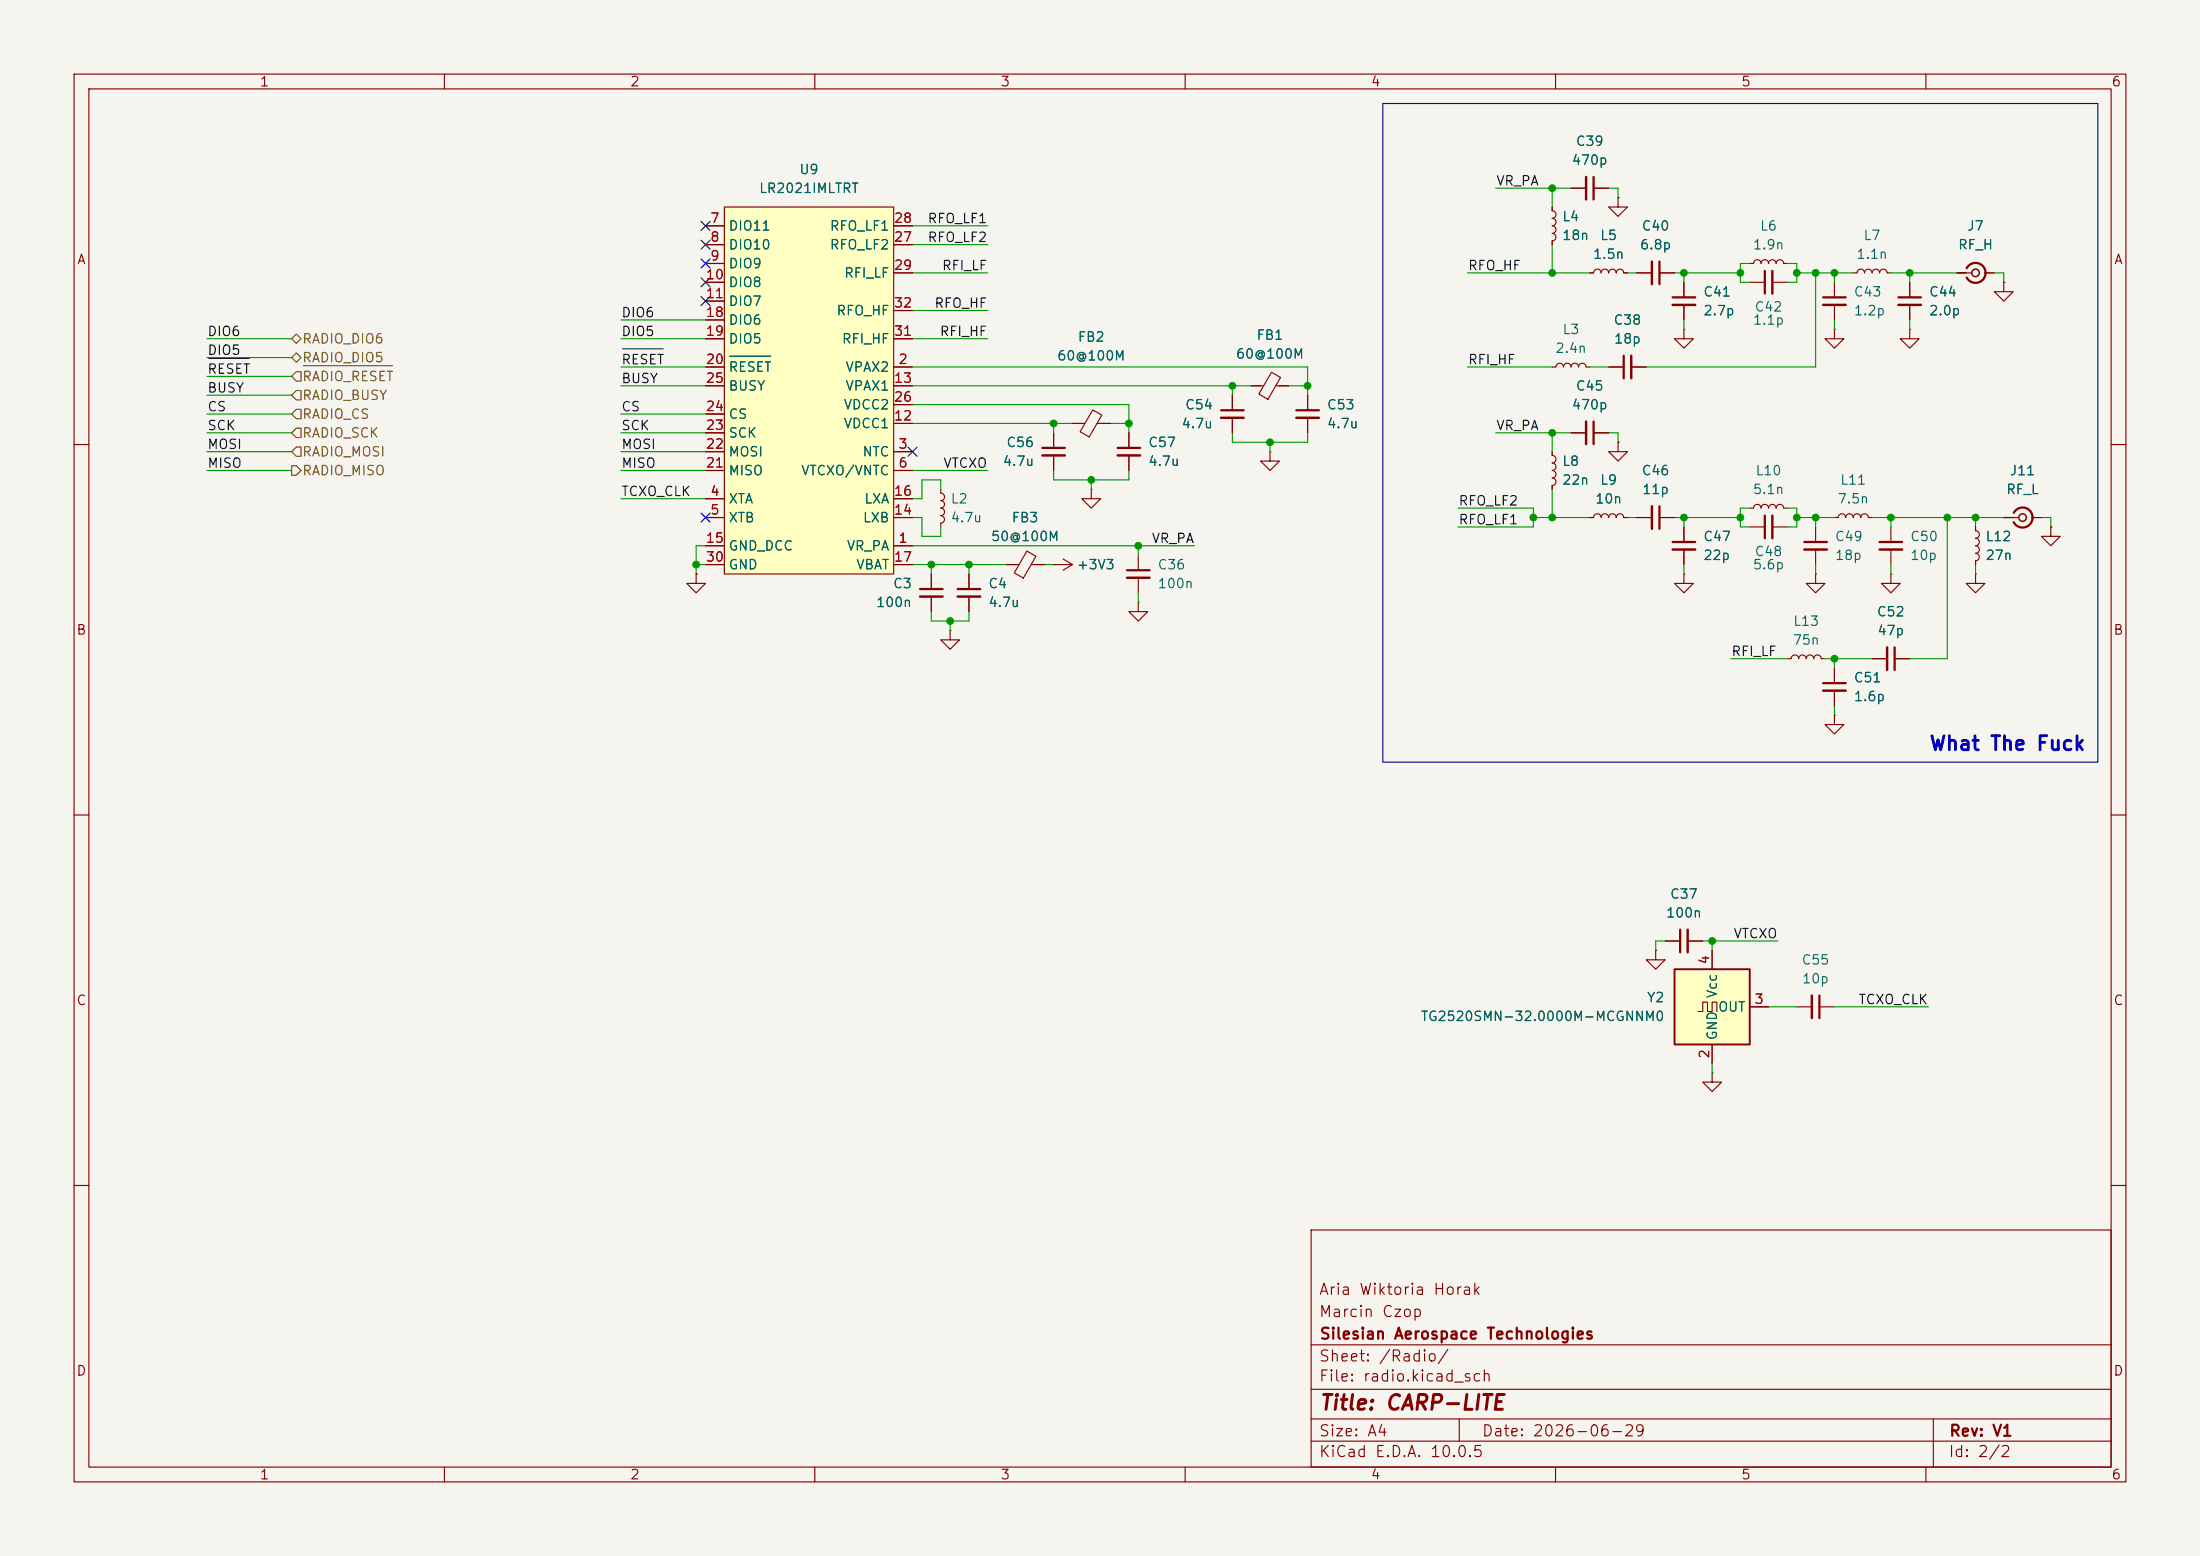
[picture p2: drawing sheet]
<svg xmlns="http://www.w3.org/2000/svg" width="297mm" height="210mm" viewBox="0 0 297 210" stroke-linecap="round" stroke-linejoin="round" font-family="sans-serif">
<path d="M0 0h297v210h-297z" fill="#f5f4ef" stroke="#f5f4ef" stroke-width=".14"/>
<g fill="none" stroke="#840000" stroke-width=".15">
<path d="M10 10h277v190h-277zM12 12h273v186h-273zM60 10v2M110 10v2M160 10v2M210 10v2M260 10v2M214.6 36.8h.5a.51 .51 0 0 1 .5-.5 .51 .51 0 0 1 .6 .5 .51 .51 0 0 1 .5-.5 .51 .51 0 0 1 .5 .5 .51 .51 0 0 1 .5-.5 .51 .51 0 0 1 .5 .5 .51 .51 0 0 1 .5-.5 .51 .51 0 0 1 .5 .5h.5M218.4 26.7v1.2h1.3l-1.3 1.3-1.2-1.3h1.2M218.4 26.7h.1M221 36.8h2M224 36.8h2.1"/>
<path d="M227.3 38.1v2M236.2 38.1h2.1M239.3 38.1h2M227.3 44.5v1.2h1.3l-1.3 1.3-1.2-1.3h1.2M227.3 44.5h.1M227.3 41.1v2.1M10 60h2M285 60h2M10 110h2M285 110h2M223.5 128.3v1.2h1.3l-1.3 1.3-1.3-1.3h1.3M223.5 128.3h.1"/>
<path d="M224.8 127h2M227.8 127h2.1M10 160h2M177 166h108v32h-108zM285 160h2M60 198v2M110 198v2M160 198v2M177 194.5h108M177 191.5h108M177 187.5h108M177 181.5h108"/>
<path d="M197 191.5v3M210 198v2M260 198v2M261 191.5v6.5"/>
</g>
<path d="M224 35.3v3.1M238.3 36.6v3M225.8 40.1h3.1M226.8 125.5v3" fill="none" stroke="#840000" stroke-width=".3"/>
<path d="M223 35.3v3.1M239.3 36.6v3M225.8 41.1h3.1M227.8 125.5v3" fill="none" stroke="#840000" stroke-width=".33"/>
<path d="M226.1 130.8h10.1v10.2h-10.1z" fill="#ffffc2"/>
<path d="M226.1 130.8h10.1v10.2h-10.1z" fill="none" stroke="#840000" stroke-width=".25"/>
<g fill="none" stroke="#840000" stroke-width=".15">
<path d="M209.5 27.9v.5a.51 .51 0 0 1 .6 .6 .51 .51 0 0 1-.6 .5 .5 .5 0 0 1 .6 .5 .5 .5 0 0 1-.6 .5 .51 .51 0 0 1 .6 .5 .51 .51 0 0 1-.6 .5 .5 .5 0 0 1 .6 .5 .5 .5 0 0 1-.6 .5v.5M212.1 25.4h2M215.1 25.4h2.1M236.2 35.6h.5a.51 .51 0 0 1 .5-.5 .51 .51 0 0 1 .5 .5 .51 .51 0 0 1 .6-.5 .51 .51 0 0 1 .5 .5 .51 .51 0 0 1 .5-.5 .51 .51 0 0 1 .5 .5 .51 .51 0 0 1 .5-.5 .51 .51 0 0 1 .5 .5h.5M247.6 38.1v2M250.2 36.8h.5a.51 .51 0 0 1 .5-.5 .51 .51 0 0 1 .5 .5 .51 .51 0 0 1 .5-.5 .51 .51 0 0 1 .5 .5 .51 .51 0 0 1 .5-.5 .51 .51 0 0 1 .5 .5 .51 .51 0 0 1 .6-.5 .51 .51 0 0 1 .5 .5h.5M257.8 38.1v2M264.2 36.8h2M268 36.8h1.2M270.5 38.1v1.3h1.3l-1.3 1.2-1.3-1.2h1.3M270.5 38.1h.1M142.2 58.4v2.1"/>
<path d="M144.8 57.2h1.6M147.5 55.3l1.2 .7-1.7 3-1.2-.7zM148.1 57.2h1.8M152.4 58.4v2.1M166.4 53.3v2.1M166.4 56.4v2M168.9 52.1h1.7M171.7 50.2l1.2 .8-1.7 2.9-1.2-.7zM172.2 52.1h1.8M176.5 53.3v2.1M176.5 56.4v2M209.5 49.5h.6a.51 .51 0 0 1 .5-.5 .51 .51 0 0 1 .5 .5 .51 .51 0 0 1 .5-.5 .51 .51 0 0 1 .5 .5 .51 .51 0 0 1 .5-.5 .51 .51 0 0 1 .5 .5 .51 .51 0 0 1 .5-.5 .51 .51 0 0 1 .5 .5h.5"/>
<path d="M212.1 58.4h2M215.1 58.4h2.1M217.2 49.5h2M218.4 59.7v1.3h1.3l-1.3 1.2-1.2-1.2h1.2M218.4 59.7h.1M220.2 49.5h2M247.6 44.5v1.2h1.3l-1.3 1.3-1.2-1.3h1.2M247.6 44.5h.1M247.6 41.1v2.1M257.8 44.5v1.2h1.3l-1.3 1.3-1.3-1.3h1.3M257.8 44.5h.1M257.8 41.1v2.1"/>
<path d="M94 77.5v1.2h1.2l-1.2 1.3-1.3-1.3h1.3M94 77.5h.1M125.7 77.5v2M127 66v.5a.51 .51 0 0 1 .5 .6 .51 .51 0 0 1-.5 .5 .5 .5 0 0 1 .5 .5 .5 .5 0 0 1-.5 .5 .51 .51 0 0 1 .5 .5 .51 .51 0 0 1-.5 .5 .5 .5 0 0 1 .5 .5 .5 .5 0 0 1-.5 .5v.5M130.8 77.5v2M135.9 76.2h1.6M138.6 74.4l1.3 .7-1.7 2.9-1.3-.7zM139.2 76.2h1.8M142.2 76.2h.1M142.2 61.5v2M142.2 76.2h2.6M143.5 75.4l1.3 .8"/>
<path d="M144.8 76.2l-1.3 .8M147.3 66v1.3h1.3l-1.3 1.3-1.3-1.3h1.3M147.3 66h.1M152.4 61.5v2M153.7 74.9v2.1M153.7 78v2M171.4 61v1.2h1.3l-1.3 1.3-1.2-1.3h1.2M171.4 61h.1M209.5 61v.5a.51 .51 0 0 1 .6 .5 .51 .51 0 0 1-.6 .5M209.5 62.5a.51 .51 0 0 1 .6 .5 .51 .51 0 0 1-.6 .5 .51 .51 0 0 1 .6 .5 .51 .51 0 0 1-.6 .5 .5 .5 0 0 1 .6 .5 .5 .5 0 0 1-.6 .5M209.5 65.5v.5M214.6 69.9h.5a.51 .51 0 0 1 .5-.6 .51 .51 0 0 1 .6 .6 .51 .51 0 0 1 .5-.6 .51 .51 0 0 1 .5 .6 .51 .51 0 0 1 .5-.6 .51 .51 0 0 1 .5 .6 .51 .51 0 0 1 .5-.6 .51 .51 0 0 1 .5 .6h.5"/>
<path d="M221 69.9h2M224 69.9h2.1M227.3 77.5v1.2h1.3l-1.3 1.3-1.2-1.3h1.2M227.3 77.5h.1M227.3 71.1v2.1M227.3 74.2v2M236.2 68.6h.5a.51 .51 0 0 1 .5-.5 .51 .51 0 0 1 .5 .5 .51 .51 0 0 1 .6-.5 .51 .51 0 0 1 .5 .5 .51 .51 0 0 1 .5-.5 .51 .51 0 0 1 .5 .5 .51 .51 0 0 1 .5-.5 .51 .51 0 0 1 .5 .5h.5M245.1 77.5v1.2h1.3l-1.3 1.3-1.3-1.3h1.3M245.1 77.5h.1M245.1 71.1v2.1M245.1 74.2v2M247.6 69.9h.6a.51 .51 0 0 1 .5-.6 .51 .51 0 0 1 .5 .6 .51 .51 0 0 1 .5-.6 .51 .51 0 0 1 .5 .6 .51 .51 0 0 1 .5-.6 .51 .51 0 0 1 .5 .6 .51 .51 0 0 1 .5-.6 .51 .51 0 0 1 .5 .6h.5"/>
<path d="M255.3 77.5v1.2h1.2l-1.2 1.3-1.3-1.3h1.3M255.3 77.5h.1M255.3 71.1v2.1M255.3 74.2v2M266.7 77.5v1.2h1.3l-1.3 1.3-1.3-1.3h1.3M266.7 77.5h.1M266.7 71.1v.5a.51 .51 0 0 1 .5 .5 .51 .51 0 0 1-.5 .6M266.7 72.6a.51 .51 0 0 1 .5 .5 .51 .51 0 0 1-.5 .6M266.7 73.7a.51 .51 0 0 1 .5 .5 .51 .51 0 0 1-.5 .5 .5 .5 0 0 1 .5 .5 .5 .5 0 0 1-.5 .5M266.7 75.7v.5M270.5 69.9h2M274.3 69.9h1.3"/>
<path d="M276.9 71.1v1.3h1.2l-1.2 1.3-1.3-1.3h1.3M276.9 71.1h.1M125.7 80.5v2.1M128.3 85.1v1.3h1.2l-1.2 1.2-1.3-1.2h1.3M128.3 85.1h.1M130.8 80.5v2.1M247.6 96.5v1.3h1.3l-1.3 1.3-1.2-1.3h1.2M247.6 96.5h.1M247.6 90.2v2M247.6 93.2v2.1M252.7 88.9h2.1M255.8 88.9h2"/>
<path d="M229.2 136.5h.7v-1.2h.6v1.2h.6v-1.2h.7v1.2M231.1 128.3v2.5M236.2 135.9h2.6M242.6 135.9h2M245.6 135.9h2M231.1 144.8v1.3h1.3l-1.3 1.2-1.2-1.2h1.2M231.1 144.8h.1M231.1 141v2.5"/>
</g>
<g fill="none" stroke="#840000" stroke-width=".3">
<path d="M215.1 23.9v3M265.5 36.2a1.35 1.35 0 0 1 2.1-.4 1.35 1.35 0 0 1 0 2.1 1.35 1.35 0 0 1-2.1-.4M164.8 55.4h3.1M175 55.4h3.1M215.1 56.9v3M219.2 48v3.1M246.1 40.1h3.1M256.3 40.1h3M124.2 79.5h3.1M129.3 79.5h3M140.7 60.5h3.1M150.9 60.5h3"/>
<path d="M152.1 77h3.1M224 68.3v3.1M225.8 73.2h3.1M243.6 73.2h3M253.7 73.2h3.1M271.9 69.2a1.35 1.35 0 0 1 2-.4 1.35 1.35 0 0 1 0 2.1 1.35 1.35 0 0 1-2-.4M246.1 92.2h3.1M255.8 87.4v3M245.6 134.4v3"/>
</g>
<g fill="none" stroke="#840000" stroke-width=".33">
<path d="M214.1 23.9v3M164.8 56.4h3.1M175 56.4h3.1M214.1 56.9v3M220.2 48v3.1M246.1 41.1h3.1M256.3 41.1h3M140.7 61.5h3.1M150.9 61.5h3M152.1 78h3.1M223 68.3v3.1M225.8 74.2h3.1"/>
<path d="M243.6 74.2h3M253.7 74.2h3.1M124.2 80.5h3.1M129.3 80.5h3M246.1 93.2h3.1M254.8 87.4v3M244.6 134.4v3"/>
</g>
<g fill="none" stroke="#840000" stroke-width=".2">
<circle cx="266.7" cy="36.8" r=".51"/>
<circle cx="273" cy="69.9" r=".51"/>
</g>
<path d="M97.8 27.9h22.8v49.6h-22.8z" fill="#ffffc2"/>
<g fill="none" stroke="#840000" stroke-width=".15">
<path d="M95.2 30.5h2.6M95.2 33h2.6M95.2 35.6h2.6M95.2 38.1h2.6M97.8 27.9h22.8v49.6h-22.8zM120.6 30.5h2.6M120.6 33h2.6M120.6 36.8h2.6M209.5 27.9v.5M209.5 32.5v.5M212.1 25.4h2M214.6 36.8h.5"/>
<path d="M215.1 25.4h2.1M218.4 26.7h.1M219.2 36.8h.5M221 36.8h2M224 36.8h2.1M227.3 38.1v2M257.8 38.1v2M264.2 36.8h1.2M268 36.8h1.2M270.5 38.1h.1M95.2 49.5h2.6M95.2 40.6h2.6"/>
<path d="M95.2 52.1h2.6M95.2 43.2h2.6M95.2 45.7h2.6M95.2 58.4h2.6M95.2 55.9h2.6M120.6 49.5h2.6M120.6 57.2h2.6M120.6 52.1h2.6M120.6 45.7h2.6M120.6 54.6h2.6M120.6 41.9h2.6M142.2 58.4v2.1"/>
<path d="M144.8 57.2h1.2M148.6 57.2h1.3M152.4 58.4v2.1M166.4 53.3v2.1M166.4 56.4v2M168.9 52.1h1.3M172.7 52.1h1.3M176.5 53.3v2.1M176.5 56.4v2M212.1 58.4h2M215.1 58.4h2.1M217.2 49.5h2"/>
<path d="M218.4 59.7h.1M220.2 49.5h2M227.3 41.1v2.1M257.8 41.1v2.1M94 77.5h.1M95.2 73.7h2.6M95.2 61h2.6M95.2 67.3h2.6M95.2 69.9h2.6M95.2 63.5h2.6M95.2 76.2h2.6M120.6 73.7h2.6"/>
<path d="M120.6 61h2.6M120.6 67.3h2.6M120.6 69.9h2.6M120.6 63.5h2.6M120.6 76.2h2.6M125.7 77.5v2M130.8 77.5v2M135.9 76.2h1.3M139.7 76.2h1.3M142.2 76.2h.1M142.2 61.5v2M152.4 61.5v2"/>
<path d="M209.5 61v.5M209.5 65.5v.5M214.6 69.9h.5M219.2 69.9h.5M221 69.9h2M224 69.9h2.1M227.3 71.1v2.1M227.3 74.2v2M236.2 71.1h2.1M239.3 71.1h2M266.7 71.1v.5M266.7 75.7v.5"/>
<path d="M270.5 69.9h1.3M274.3 69.9h1.3M276.9 71.1h.1M125.7 80.5v2.1M130.8 80.5v2.1M153.7 81.3v1.3h1.2l-1.2 1.2-1.3-1.2h1.3M153.7 81.3h.1M241.3 88.9h.5a.51 .51 0 0 1 .5-.5 .51 .51 0 0 1 .5 .5 .51 .51 0 0 1 .5-.5 .51 .51 0 0 1 .5 .5 .51 .51 0 0 1 .5-.5 .51 .51 0 0 1 .6 .5 .51 .51 0 0 1 .5-.5 .51 .51 0 0 1 .5 .5h.5M247.6 90.2v2M247.6 93.2v2.1M252.7 88.9h2.1M255.8 88.9h2"/>
<path d="M223.5 128.3h.1M224.8 127h2M227.8 127h2.1M231.1 128.3v2.5M236.2 135.9h2.6M231.1 141v2.5"/>
</g>
<path d="M98.5 48.1h5.5" fill="none" stroke="#006464" stroke-width=".15"/>
<path d="M238.3 69.6v3" fill="none" stroke="#840000" stroke-width=".3"/>
<path d="M239.3 69.6v3" fill="none" stroke="#840000" stroke-width=".33"/>
<path d="M39.4 50.8l.6-.6h.6v1.2h-.6zM39.4 45.7l.6-.6 .6 .6-.6 .7zM39.4 53.3l.6-.6h.6v1.3h-.6zM39.4 48.3l.6-.7 .6 .7-.6 .6zM39.4 55.9l.6-.7h.6v1.3h-.6zM39.4 58.4l.6-.6h.6v1.3h-.6zM41 49.4h12M39.4 61l.6-.7h.6v1.3h-.6zM39.4 62.9h.6l.6 .6-.6 .6h-.6z" fill="none" stroke="#725600" stroke-width=".15"/>
<path d="M28.2 48.3h5.5M84 47.1h5.5" fill="none" stroke="#0f0f0f" stroke-width=".15"/>
<g fill="none" stroke="#009600" stroke-width=".15">
<path d="M123.2 36.8h10.1M123.2 33h10.1M123.2 30.5h10.1M198.1 36.8h16.5M201.9 25.4h10.2M209.5 25.4v2.5M209.5 33v3.8M217.2 25.4h1.2v1.3M219.7 36.8h1.3M226.1 36.8h8.8M227.3 36.8v1.3M236.2 35.6h-1.3v2.5h1.3"/>
<path d="M241.3 35.6h1.3v2.5h-1.3M242.6 36.8h7.6M245.1 36.8v12.7h-22.9M247.6 36.8v1.3M255.3 36.8h8.9M257.8 36.8v1.3M269.2 36.8h1.3v1.3M27.9 45.7h11.5M27.9 53.3h11.5M27.9 55.9h11.5M27.9 48.3h11.5M27.9 50.8h11.5"/>
<path d="M27.9 58.4h11.5M83.8 45.7h11.4M83.8 52.1h11.4M83.8 55.9h11.4M83.8 58.4h11.4M83.8 49.5h11.4M83.8 43.2h11.4M123.2 54.6h29.2v3.8M123.2 57.2h21.6M123.2 45.7h10.1M123.2 52.1h45.7M123.2 49.5h53.3v3.8"/>
<path d="M123.2 41.9h10.1M142.2 57.2v1.2M149.9 57.2h2.5M166.4 58.4v1.3h10.1v-1.3M166.4 52.1v1.2M171.4 59.7v1.3M174 52.1h2.5M198.1 49.5h11.4M201.9 58.4h10.2M209.5 58.4v2.6M214.6 49.5h2.6M217.2 58.4h1.2v1.3"/>
<path d="M227.3 43.2v1.3M247.6 43.2v1.3M257.8 43.2v1.3M27.9 63.5h11.5M27.9 61h11.5M83.8 63.5h11.4M83.8 61h11.4M83.8 67.3h11.4M94 76.2h1.2M95.2 73.7h-1.2v3.8M123.2 69.9h1.3v2.5h2.5v-1.3M123.2 73.7h38.1"/>
<path d="M123.2 63.5h10.1M123.2 76.2h12.7M125.7 76.2v1.3M127 66v-1.2h-2.5v2.5h-1.3M130.8 76.2v1.3M141 76.2h1.2M142.2 63.5v1.3h10.2v-1.3M147.3 64.8v1.2M153.7 73.7v1.2M196.8 68.6h10.2v2.5h-10.2M207 69.9h7.6M209.5 66v3.9"/>
<path d="M219.7 69.9h1.3M226.1 69.9h8.8M227.3 69.9v1.2M227.3 76.2v1.3M236.2 68.6h-1.3v2.5h1.3M241.3 68.6h1.3v2.5h-1.3M242.6 69.9h5M245.1 69.9v1.2M245.1 76.2v1.3M252.7 69.9h17.8M255.3 69.9v1.2M255.3 76.2v1.3"/>
<path d="M262.9 69.9v19h-5.1M266.7 69.9v1.2M266.7 76.2v1.3M275.6 69.9h1.3v1.2M125.7 82.6v1.2h5.1v-1.2M128.3 83.8v1.3M153.7 80v1.3M233.7 88.9h7.6M246.4 88.9h6.3M247.6 88.9v1.3M247.6 95.3v1.2M224.8 127h-1.3v1.3"/>
<path d="M229.9 127h10.1M231.1 127v1.3M238.8 135.9h3.8M247.6 135.9h12.7M231.1 143.5v1.3"/>
</g>
<g fill="none" stroke="#000084" stroke-width=".15">
<path d="M94.6 37.5l1.3 1.2M94.6 35l1.3 1.2M94.6 29.9l1.3 1.2M94.6 32.4l1.3 1.2M95.9 37.5l-1.3 1.2M95.9 35l-1.3 1.2M95.9 29.9l-1.3 1.2M95.9 32.4l-1.3 1.2M94.6 40l1.3 1.2M95.9 40l-1.3 1.2M94.6 69.2l1.3 1.3M95.9 69.2l-1.3 1.3"/>
<path d="M122.6 60.4l1.2 1.2M123.8 60.4l-1.2 1.2"/>
</g>
<path d="M186.7 14h96.5v88.9h-96.5z" fill="none" stroke="#0000c2" stroke-width=".15"/>
<g fill="#009600" stroke="#009600" stroke-width=".14">
<circle cx="255.3" cy="69.9" r=".46"/>
<circle cx="234.9" cy="69.9" r=".46"/>
<circle cx="247.6" cy="88.9" r=".46"/>
<circle cx="234.9" cy="36.8" r=".46"/>
<circle cx="242.6" cy="36.8" r=".46"/>
<circle cx="209.5" cy="25.4" r=".46"/>
<circle cx="227.3" cy="36.8" r=".46"/>
<circle cx="262.9" cy="69.9" r=".46"/>
<circle cx="266.7" cy="69.9" r=".46"/>
<circle cx="247.6" cy="36.8" r=".46"/>
<circle cx="245.1" cy="36.8" r=".46"/>
<circle cx="257.8" cy="36.8" r=".46"/>
<circle cx="245.1" cy="69.9" r=".46"/>
<circle cx="242.6" cy="69.9" r=".46"/>
<circle cx="231.1" cy="127" r=".46"/>
<circle cx="227.3" cy="69.9" r=".46"/>
<circle cx="176.5" cy="52.1" r=".46"/>
<circle cx="152.4" cy="57.2" r=".46"/>
<circle cx="142.2" cy="57.2" r=".46"/>
<circle cx="166.4" cy="52.1" r=".46"/>
<circle cx="147.3" cy="64.8" r=".46"/>
<circle cx="153.7" cy="73.7" r=".46"/>
<circle cx="171.4" cy="59.7" r=".46"/>
<circle cx="94" cy="76.2" r=".46"/>
<circle cx="128.3" cy="83.8" r=".46"/>
<circle cx="130.8" cy="76.2" r=".46"/>
<circle cx="125.7" cy="76.2" r=".46"/>
<circle cx="209.5" cy="36.8" r=".46"/>
<circle cx="207" cy="69.9" r=".46"/>
<circle cx="209.5" cy="58.4" r=".46"/>
<circle cx="209.5" cy="69.9" r=".46"/>
</g>
<text font-size="2" fill="#840000" x="178" y="190.8">Title: CARP-LITE</text>
<text font-size="1.9" fill="#0000c2" x="260.3" y="101.8">What The Fuck</text>
<g font-size="1.5" fill="#840000">
<text x="178" y="178.1">Marcin Czop</text>
<text x="178" y="175.1">Aria Wiktoria Horak</text>
<text x="178" y="184.1">Sheet: /Radio/</text>
<text x="178" y="181.1">Silesian Aerospace Technologies</text>
<text x="178" y="186.8">File: radio.kicad_sch</text>
<text x="178" y="197">KiCad E.D.A. 10.0.5</text>
<text x="178" y="194.2">Size: A4</text>
<text x="200" y="194.2">Date: 2026-06-29</text>
<text x="263" y="197">Id: 2/2</text>
<text x="263" y="194.2">Rev: V1</text>
</g>
<g font-size="1.3" fill="#840000">
<text x="35" y="12">1</text>
<text x="85" y="12">2</text>
<text x="135" y="12">3</text>
<text x="185" y="12">4</text>
<text x="235" y="12">5</text>
<text x="285" y="12">6</text>
<text x="10.3" y="36">A</text>
<text x="285.3" y="36">A</text>
<text x="10.2" y="86">B</text>
<text x="285.2" y="86">B</text>
<text x="10.2" y="136">C</text>
<text x="285.2" y="136">C</text>
<text x="10.2" y="186">D</text>
<text x="285.2" y="186">D</text>
<text x="35" y="200">1</text>
<text x="85" y="200">2</text>
<text x="135" y="200">3</text>
<text x="185" y="200">4</text>
<text x="235" y="200">5</text>
<text x="285" y="200">6</text>
</g>
<g font-size="1.3" fill="#006464">
<text x="107.8" y="23.8">U9</text>
<text x="212.1" y="22.6">470p</text>
<text x="212.7" y="20">C39</text>
<text x="102.4" y="26.4">LR2021IMLTRT</text>
<text x="98.3" y="31.4">DIO11</text>
<text x="98.3" y="34">DIO10</text>
<text x="111.9" y="34">RFO_LF2</text>
<text x="111.9" y="31.4">RFO_LF1</text>
<text x="210.8" y="30.2">L4</text>
<text x="210.8" y="32.7">18n</text>
<text x="215" y="35.3">1.5n</text>
<text x="215.9" y="32.7">L5</text>
<text x="221.3" y="34">6.8p</text>
<text x="221.5" y="31.4">C40</text>
<text x="236.5" y="34">1.9n</text>
<text x="237.5" y="31.4">L6</text>
<text x="250.5" y="35.3">1.1n</text>
<text x="251.5" y="32.7">L7</text>
<text x="264.2" y="34">RF_H</text>
<text x="265.5" y="31.4">J7</text>
<text x="98.3" y="36.5">DIO9</text>
<text x="98.3" y="39.1">DIO8</text>
<text x="98.3" y="41.6">DIO7</text>
<text x="113.9" y="37.8">RFI_LF</text>
<text x="229.9" y="40.3">C41</text>
<text x="250.2" y="40.3">C43</text>
<text x="260.3" y="40.3">C44</text>
<text x="98.3" y="44.1">DIO6</text>
<text x="98.3" y="46.7">DIO5</text>
<text x="112.8" y="42.9">RFO_HF</text>
<text x="113.6" y="46.7">RFI_HF</text>
<text x="145.4" y="46.4">FB2</text>
<text x="169.5" y="46.2">FB1</text>
<text x="209.9" y="48">2.4n</text>
<text x="210.8" y="45.4">L3</text>
<text x="217.7" y="44.1">C38</text>
<text x="217.8" y="46.7">18p</text>
<text x="229.9" y="42.9">2.7p</text>
<text x="236.5" y="44.1">1.1p</text>
<text x="236.8" y="42.4">C42</text>
<text x="250.2" y="42.9">1.2p</text>
<text x="260.3" y="42.9">2.0p</text>
<text x="98.3" y="50.5">RESET</text>
<text x="98.3" y="53">BUSY</text>
<text x="114" y="50.5">VPAX2</text>
<text x="114" y="53">VPAX1</text>
<text x="142.6" y="49">60@100M</text>
<text x="166.8" y="48.7">60@100M</text>
<text x="212.7" y="53">C45</text>
<text x="98.3" y="59.4">SCK</text>
<text x="98.3" y="56.8">CS</text>
<text x="113.8" y="58.1">VDCC1</text>
<text x="113.8" y="55.6">VDCC2</text>
<text x="159.4" y="58.1">4.7u</text>
<text x="159.9" y="55.6">C54</text>
<text x="179.1" y="55.6">C53</text>
<text x="179.1" y="58.1">4.7u</text>
<text x="212.1" y="55.6">470p</text>
<text x="98.3" y="64.5">MISO</text>
<text x="98.3" y="61.9">MOSI</text>
<text x="108.1" y="64.5">VTCXO/VNTC</text>
<text x="116.3" y="61.9">NTC</text>
<text x="135.3" y="63.2">4.7u</text>
<text x="135.8" y="60.7">C56</text>
<text x="154.9" y="60.7">C57</text>
<text x="154.9" y="63.2">4.7u</text>
<text x="210.8" y="63.2">L8</text>
<text x="210.8" y="65.7">22n</text>
<text x="215.9" y="65.7">L9</text>
<text x="221.5" y="64.5">C46</text>
<text x="236.9" y="64.5">L10</text>
<text x="248.3" y="65.7">L11</text>
<text x="271.2" y="64.5">J11</text>
<text x="98.3" y="68.3">XTA</text>
<text x="98.3" y="70.8">XTB</text>
<text x="116.4" y="70.8">LXB</text>
<text x="116.6" y="68.3">LXA</text>
<text x="128.3" y="68.3">L2</text>
<text x="128.3" y="70.8">4.7u</text>
<text x="136.5" y="70.8">FB3</text>
<text x="215.3" y="68.3">10n</text>
<text x="221.6" y="67">11p</text>
<text x="236.5" y="67">5.1n</text>
<text x="248" y="68.3">7.5n</text>
<text x="270.7" y="67">RF_L</text>
<text x="98.3" y="74.6">GND_DCC</text>
<text x="98.3" y="77.2">GND</text>
<text x="114.2" y="74.6">VR_PA</text>
<text x="115.5" y="77.2">VBAT</text>
<text x="133.7" y="73.4">50@100M</text>
<text x="145.3" y="77.2">+3V3</text>
<text x="156.2" y="77.2">C36</text>
<text x="229.9" y="73.4">C47</text>
<text x="229.9" y="75.9">22p</text>
<text x="236.5" y="77.2">5.6p</text>
<text x="236.8" y="75.4">C48</text>
<text x="247.6" y="73.4">C49</text>
<text x="247.6" y="75.9">18p</text>
<text x="257.8" y="73.4">C50</text>
<text x="257.8" y="75.9">10p</text>
<text x="268" y="73.4">L12</text>
<text x="268" y="75.9">27n</text>
<text x="118.2" y="82.2">100n</text>
<text x="120.5" y="79.7">C3</text>
<text x="133.3" y="79.7">C4</text>
<text x="133.3" y="82.2">4.7u</text>
<text x="156.2" y="79.7">100n</text>
<text x="253.3" y="83.5">C52</text>
<text x="241.9" y="87.3">75n</text>
<text x="242" y="84.8">L13</text>
<text x="253.4" y="86.1">47p</text>
<text x="250.2" y="92.4">C51</text>
<text x="250.2" y="94.9">1.6p</text>
<text x="224.8" y="124.2">100n</text>
<text x="225.4" y="121.6">C37</text>
<text x="243.1" y="130.5">C55</text>
<text x="222.3" y="135.6">Y2</text>
<text x="231.9" y="136.9">OUT</text>
<text x="232.1" y="134.8" transform="rotate(-90 232.1 134.8)">Vcc</text>
<text x="243.2" y="133">10p</text>
<text x="191.7" y="138.1">TG2520SMN-32.0000M-MCGNNM0</text>
<text x="232.1" y="140.5" transform="rotate(-90 232.1 140.5)">GND</text>
</g>
<g font-size="1.3" fill="#0f0f0f">
<text x="201.9" y="25.4">VR_PA</text>
<text x="125.1" y="30.4">RFO_LF1</text>
<text x="125.1" y="33">RFO_LF2</text>
<text x="126" y="41.9">RFO_HF</text>
<text x="127.1" y="36.8">RFI_LF</text>
<text x="198.1" y="36.8">RFO_HF</text>
<text x="27.9" y="45.7">DIO6</text>
<text x="83.8" y="43.1">DIO6</text>
<text x="83.8" y="45.7">DIO5</text>
<text x="126.8" y="45.7">RFI_HF</text>
<text x="27.9" y="53.3">BUSY</text>
<text x="27.9" y="50.8">RESET</text>
<text x="27.9" y="48.2">DIO5</text>
<text x="83.8" y="49.5">RESET</text>
<text x="83.8" y="52">BUSY</text>
<text x="198.1" y="49.5">RFI_HF</text>
<text x="27.9" y="55.8">CS</text>
<text x="27.9" y="58.4">SCK</text>
<text x="83.8" y="58.4">SCK</text>
<text x="83.8" y="55.8">CS</text>
<text x="201.9" y="58.4">VR_PA</text>
<text x="27.9" y="60.9">MOSI</text>
<text x="27.9" y="63.5">MISO</text>
<text x="83.8" y="60.9">MOSI</text>
<text x="83.8" y="63.5">MISO</text>
<text x="127.3" y="63.5">VTCXO</text>
<text x="83.8" y="67.3">TCXO_CLK</text>
<text x="196.8" y="71.1">RFO_LF1</text>
<text x="196.8" y="68.5">RFO_LF2</text>
<text x="155.4" y="73.6">VR_PA</text>
<text x="233.7" y="88.9">RFI_LF</text>
<text x="233.9" y="127">VTCXO</text>
<text x="250.8" y="135.9">TCXO_CLK</text>
</g>
<g font-size="1.3" fill="#a90000">
<text x="95.8" y="30.4">7</text>
<text x="95.8" y="32.9">8</text>
<text x="95.8" y="35.5">9</text>
<text x="120.6" y="32.9">27</text>
<text x="120.6" y="30.4">28</text>
<text x="95.2" y="38">10</text>
<text x="95.2" y="40.6">11</text>
<text x="120.6" y="36.7">29</text>
<text x="120.6" y="41.8">32</text>
<text x="95.2" y="43.1">18</text>
<text x="95.2" y="45.6">19</text>
<text x="120.6" y="45.6">31</text>
<text x="95.2" y="49.4">20</text>
<text x="95.2" y="52">25</text>
<text x="120.6" y="52">13</text>
<text x="121.2" y="49.4">2</text>
<text x="95.2" y="58.3">23</text>
<text x="95.2" y="55.8">24</text>
<text x="120.6" y="57.1">12</text>
<text x="120.6" y="54.5">26</text>
<text x="95.2" y="63.4">21</text>
<text x="95.2" y="60.9">22</text>
<text x="121.2" y="60.9">3</text>
<text x="121.2" y="63.4">6</text>
<text x="95.8" y="67.2">4</text>
<text x="95.8" y="69.8">5</text>
<text x="120.6" y="69.8">14</text>
<text x="120.6" y="67.2">16</text>
<text x="95.2" y="73.6">15</text>
<text x="95.2" y="76.1">30</text>
<text x="120.6" y="76.1">17</text>
<text x="121.2" y="73.6">1</text>
<text x="231.1" y="130.3" transform="rotate(-90 231.1 130.3)">4</text>
<text x="236.8" y="135.8">3</text>
<text x="231.1" y="143" transform="rotate(-90 231.1 143)">2</text>
</g>
<g font-size="1.3" fill="#725600">
<text x="40.7" y="46.7">RADIO_DIO6</text>
<text x="40.7" y="51.8">RADIO_RESET</text>
<text x="40.7" y="49.2">RADIO_DIO5</text>
<text x="40.7" y="54.3">RADIO_BUSY</text>
<text x="40.7" y="56.8">RADIO_CS</text>
<text x="40.7" y="59.4">RADIO_SCK</text>
<text x="40.7" y="61.9">RADIO_MOSI</text>
<text x="40.7" y="64.5">RADIO_MISO</text>
</g>
</svg>
